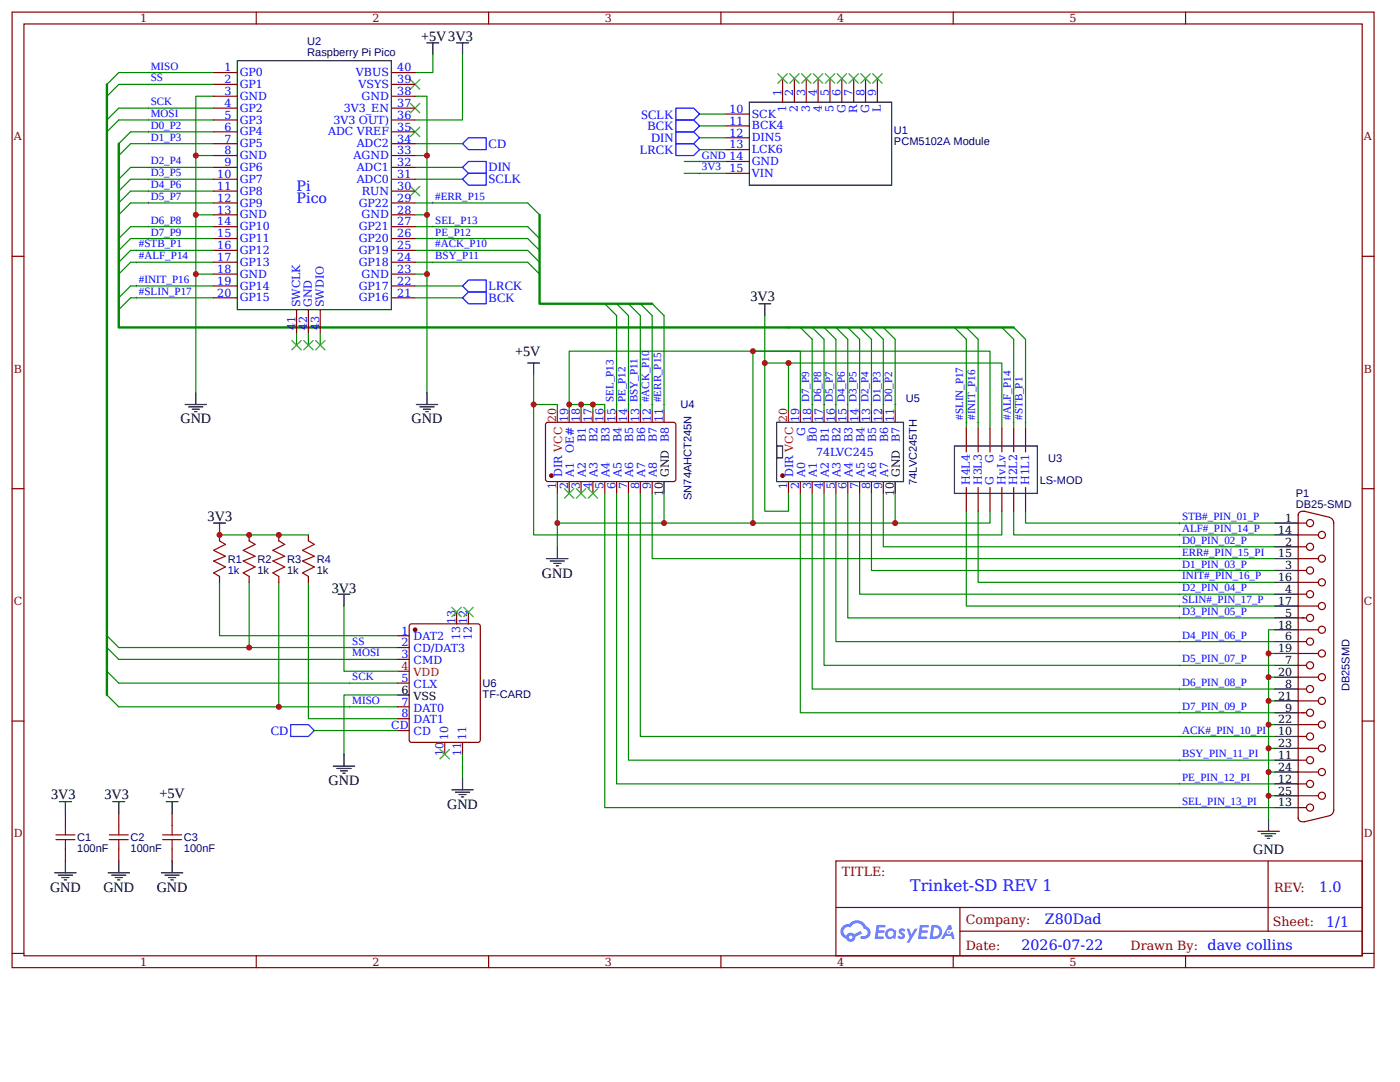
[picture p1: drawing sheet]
<svg xmlns="http://www.w3.org/2000/svg" width="279mm" height="216mm" viewBox="0 0 279 216" stroke-linecap="round" stroke-linejoin="round" font-family="sans-serif">
<g fill="none" stroke="#800" stroke-width=".24">
<path d="M2.4 2.4h271.8v190.7h-271.8zM4.8 4.8h267.1v185.9h-267.1zM51.1 2.4v2.4M97.5 2.4v2.4M143.9 2.4v2.4M190.2 2.4v2.4M236.6 2.4v2.4M2.4 51.1h2.4M271.9 51.1h2.3M2.4 97.5h2.4M271.9 97.5h2.3M2.4 143.9h2.4"/>
<path d="M271.9 143.9h2.3M166.8 171.8h105.1v18.9h-105.1zM253.1 171.8v14M2.4 190.2h2.4M51.1 190.7v2.4M97.5 190.7v2.4M143.9 190.7v2.4M166.8 181.1h105M190.2 190.7v2.4M191.6 185.8h80.2M191.6 181.1v9.4M236.6 190.7v2.4"/>
<path d="M271.9 190.2h2.3"/>
</g>
<g fill="#58f">
<path d="M179.5 185.4l.5-.2 .4 .1 .3 .3-.3 .4a.31 .31 0 0 0-.2-.3 .31 .31 0 0 0-.3 .1v.1a.8 .8 0 0 1 .6 .6 .8 .8 0 0 1-.2 .8l-.6 .1-.6-.4 .3-.3 .5 .2 .2-.2a1.1 1.1 0 0 1-.7-1.2z"/>
<path d="M180.9 185.3h.6l.4 1.2 .7-1.2h.5l-1.6 2.8h-.6l.6-1z"/>
<path d="M174.9 184.6h1.8v.2l-.2 .3h-1.1l-.1 .5h1l.3 .3-.3 .2h-1l-.1 .8h1h.1v.4h-1.7z"/>
<path d="M183.6 184.6h1.7l.1 .2-.3 .3h-1l-.1 .5h1l.2 .3-.3 .2h-1l-.1 .8h1h.2v.4h-1.8z"/>
<path d="M189.4 184.6h.4l.2 .8-.4 .2a.46 .46 0 0 0-.7 .2 .46 .46 0 0 0 .3 .6 .46 .46 0 0 0 .6-.4l.3-.1 .4 1.4h-.5l-.2-.5h-1.1l-.3 .5h-.6z"/>
<path d="M185.9 184.6l-.4 2.7h.9a1.41 1.41 0 0 0 1.6-1.4 1.41 1.41 0 0 0-1.6-1.3zM186.4 185.1a.95 .95 0 0 1 1.1 1 .95 .95 0 0 1-1.4 .8z"/>
<path d="M177.1 185.5a1.03 1.03 0 0 0-.3 1.5 1.03 1.03 0 0 0 1.5 .2l.4 .1 .2-1.5-.4-.2a.94 .94 0 0 0-1.4-.1zM177.1 186.3a.61 .61 0 0 1 1.2 0 .61 .61 0 0 1-1.2 0z"/>
<path d="M168.2 184.8a1.47 1.47 0 0 0 .7 2.5 .94 .94 0 0 0 1.1 .6 .94 .94 0 0 0 .7-1l1.3-.6-.3-.5-1.2 .6a.96 .96 0 0 0-1.6 .3 .93 .93 0 0 1-.5-1.3 .93 .93 0 0 1 1.4-.3 1.39 1.39 0 0 1 1.4-.9 1.39 1.39 0 0 1 1.2 1.1 .77 .77 0 0 1 .7 1 .77 .77 0 0 1-1.1 .5l-.3 .1v.3a1.31 1.31 0 0 0 1.9-.6 1.31 1.31 0 0 0-.8-1.8 2.04 2.04 0 0 0-3.4-.4l-.7 .1zM169.4 187a.36 .36 0 0 1 .7 0 .36 .36 0 0 1-.7 0z"/>
<circle cx="189.4" cy="186" r=".18"/>
</g>
<g fill="none" stroke="#800" stroke-width=".24">
<path d="M259.1 109.1h1.6M259.1 104.4h1.6M259.1 113.8h1.6M259.1 106.7h4M259.1 118.6h1.6M259.1 111.5h4M259.1 116.2h4M259.1 102.7v60.6M260.3 102l4.9 1.2M260.4 102.1a.91 .91 0 0 0-1.3 .7M265.3 103.2a1.18 1.18 0 0 1 .9 1.2v57.2a1.18 1.18 0 0 1-.9 1.2M259.1 123.3h1.6"/>
<path d="M259.1 120.9h4M259.1 128h1.6M259.1 125.7h4M259.1 132.8h1.6M259.1 130.4h4M259.1 137.5h1.6M259.1 135.1h4M259.1 139.9h4M259.1 142.2h1.6M259.1 147h1.6M259.1 144.6h4M259.1 151.7h1.6"/>
<path d="M259.1 149.3h4M259.1 156.4h1.6M259.1 154h4M259.1 158.8h4M259.1 161.1h1.6M259.1 163.2a.91 .91 0 0 0 1.3 .7M265.2 162.8l-4.9 1.2"/>
<circle cx="261.4" cy="109.1" r=".71"/>
<circle cx="261.4" cy="104.4" r=".71"/>
<circle cx="261.4" cy="118.6" r=".71"/>
<circle cx="261.4" cy="113.8" r=".71"/>
<circle cx="263.8" cy="116.2" r=".71"/>
<circle cx="263.8" cy="111.5" r=".71"/>
<circle cx="263.8" cy="106.7" r=".71"/>
<circle cx="261.4" cy="137.5" r=".71"/>
<circle cx="261.4" cy="128" r=".71"/>
<circle cx="261.4" cy="132.8" r=".71"/>
<circle cx="261.4" cy="123.3" r=".71"/>
<circle cx="263.8" cy="139.9" r=".71"/>
<circle cx="263.8" cy="125.7" r=".71"/>
<circle cx="263.8" cy="135.1" r=".71"/>
<circle cx="263.8" cy="130.4" r=".71"/>
<circle cx="263.8" cy="120.9" r=".71"/>
<circle cx="261.4" cy="142.2" r=".71"/>
<circle cx="261.4" cy="147" r=".71"/>
<circle cx="261.4" cy="151.7" r=".71"/>
<circle cx="261.4" cy="156.4" r=".71"/>
<circle cx="263.8" cy="144.6" r=".71"/>
<circle cx="263.8" cy="158.8" r=".71"/>
<circle cx="263.8" cy="149.3" r=".71"/>
<circle cx="263.8" cy="154.1" r=".71"/>
<circle cx="261.4" cy="161.1" r=".71"/>
</g>
<g fill="none" stroke="#000" stroke-width=".24">
<path d="M254.3 104.4h4.8M254.3 109.1h4.8M254.3 113.8h4.8M254.3 118.6h4.8M254.3 106.7h4.8M254.3 111.5h4.8M254.3 116.2h4.8M254.3 123.3h4.8M254.3 128h4.8M254.3 132.8h4.8M254.3 137.5h4.8M254.3 120.9h4.8"/>
<path d="M254.3 125.7h4.8M254.3 130.4h4.8M254.3 135.1h4.8M254.3 139.9h4.8M254.3 142.2h4.8M254.3 147h4.8M254.3 151.7h4.8M254.3 156.4h4.8M254.3 144.6h4.8M254.3 149.3h4.8M254.3 154h4.8M254.3 158.8h4.8"/>
<path d="M251 165.9h4.3M251.7 166.4h2.9M252.5 166.8h1.4M252.9 167.3h.5M253.2 163.5v2.4M254.3 161.1h4.8"/>
</g>
<path d="M253.2 139.9h1.1M253.2 135.1h1.1M253.2 130.4h1.1M254.3 125.7h-1.1v37.8M253.2 158.8h1.1M253.2 154h1.1M253.2 149.3h1.1M253.2 144.6h1.1" fill="none" stroke="#080" stroke-width=".24"/>
<circle cx="156.2" cy="94.9" r=".35" fill="#800"/>
<g fill="none" stroke="#800" stroke-width=".24">
<path d="M108.9 84.5l.4-.2h25.4l.2 .4-.1 11.2-.4 .2-25.3-.1-.2-.4zM157.4 96.1v2.4M159.7 81.9v2.4M159.7 96.1v2.4M162.1 81.9v2.4M162.1 96.1v2.4M164.5 81.9v2.4M164.5 96.1v2.4M166.8 81.9v2.4M166.8 96.1v2.4M169.2 81.9v2.4M169.2 96.1v2.4"/>
<path d="M171.6 81.9v2.4M171.6 96.1v2.4M173.9 81.9v2.4M173.9 96.1v2.4M176.3 81.9v2.4M176.3 96.1v2.4M178.6 81.9v2.4"/>
<circle cx="156.2" cy="94.9" r=".35"/>
</g>
<path d="M155 84.3h25.3v11.8h-25.3zM155 89h1.2v2.4h-1.2zM178.6 96.1v2.4" fill="none" stroke="#000" stroke-width=".24"/>
<path d="M157.4 81.9v2.4" fill="none" stroke="#f00" stroke-width=".24"/>
<g fill="none" stroke="#080" stroke-width=".24">
<path d="M159.7 98.5v43.7h94.6M162.1 98.5v39h92.2M164.5 98.5v34.3h89.8M166.8 98.5v29.5h87.5M169.2 98.5v24.8h85.1M171.6 98.5v20.1h82.7M173.9 98.5v15.3h80.4M176.3 98.5v10.6h78M178.6 98.5v5.9h19v-2.4M192.8 102v18.9h61.5M195.2 102v14.2h59.1M202.3 102v4.7h52"/>
<path d="M204.7 102v2.4h49.6"/>
</g>
<circle cx="110" cy="94.9" r=".35" fill="#800"/>
<g fill="none" stroke="#800" stroke-width=".24">
<path d="M111.2 96.1v2.4M113.6 81.9v2.4M113.6 96.1v2.4M116 81.9v2.4M116 96.1v2.4M118.3 81.9v2.4M118.3 96.1v2.4M120.7 81.9v2.4M120.7 96.1v2.4M123.1 81.9v2.4M123.1 96.1v2.4M125.4 81.9v2.4"/>
<path d="M125.4 96.1v2.4M127.8 81.9v2.4M127.8 96.1v2.4M130.2 81.9v2.4M130.2 96.1v2.4M132.5 81.9v2.4M192.8 85.4v4.8M192.8 97.3v4.7M195.2 85.4v4.8M195.2 97.3v4.7M197.6 85.4v4.8M197.6 97.3v4.7"/>
<path d="M199.9 85.4v4.8M199.9 97.3v4.7M202.3 85.4v4.8M202.3 97.3v4.7M204.7 85.4v4.8M204.7 97.3v4.7M81.9 124.5h13.5l.4 .2 .1 23-.3 .4h-13.5l-.4-.2v-22.9zM23.7 162.3v2.4M23.7 169.4v2.4M34.3 162.3v2.4M34.3 169.4v2.4"/>
<circle cx="110" cy="94.9" r=".35"/>
</g>
<g fill="none" stroke="#000" stroke-width=".24">
<path d="M85.2 8.6h2.4M86.4 8.6v2.3M91.1 8.6h2.4M92.3 8.6v2.3M39.1 78.4v2.3M85.2 78.4v2.3M105.3 72.4h2.4M106.5 72.4v2.4M151.4 60.6h2.4M152.6 60.6v2.4M36.9 80.7h4.3M37.7 81.2h2.8"/>
<path d="M38.4 81.7h1.4M38.8 82.1h.5M83.1 80.7h4.2M83.8 81.2h2.8M84.5 81.7h1.4M85 82.1h.4M132.5 96.1v2.4M190.5 89h16.5v9.5h-16.5zM109.1 111.5h4.3M109.8 111.9h2.8M110.5 112.4h1.4M111 112.9h.5"/>
<path d="M111.2 109.1v2.4M22.5 160h2.4M23.7 160v2.3M33.2 160h2.3M34.3 160v2.3M21.6 174.2h4.2M22.3 174.6h2.8M23 175.1h1.4M23.5 175.6h.4M23.7 171.8v2.4M32.2 174.2h4.3M32.9 174.6h2.9"/>
<path d="M33.6 175.1h1.5M34.1 175.6h.5M34.3 171.8v2.4"/>
</g>
<path d="M111.2 81.9v2.4" fill="none" stroke="#f00" stroke-width=".24"/>
<g fill="none" stroke="#080" stroke-width=".24">
<path d="M42.6 19.2h-3.5v11.8M42.6 16.8h-18.9l-2.4 2.4M42.6 14.5h-18.9l-2.4 2.3M82.8 19.2h2.4v11.8M86.4 10.9v3.6h-3.6M92.3 10.9v13h-9.5M42.6 31h-3.5v11.9h3.5M42.6 23.9h-18.9l-2.4 2.4M42.6 21.6h-18.9l-2.4 2.3M42.6 26.3h-16.5l-2.4 2.4M42.6 28.7h-16.5l-2.4 2.3M42.6 33.4h-16.5l-2.4 2.4"/>
<path d="M42.6 35.8h-16.5l-2.4 2.3M42.6 38.1h-16.5l-2.4 2.4M82.8 31h2.4v11.9h-2.4M82.8 33.4h9.5M82.8 35.8h9.5M39.1 42.9v11.8h3.5M39.1 54.7v23.7M42.6 40.5h-16.5l-2.4 2.4M42.6 50h-16.5l-2.4 2.3M42.6 47.6h-16.5l-2.4 2.4M42.6 45.2h-16.5l-2.4 2.4M42.6 52.3h-16.5l-2.4 2.4"/>
<path d="M42.6 57.1h-16.5l-2.4 2.3M42.6 59.4h-16.5l-2.4 2.4M82.8 40.5h22.5l2.4 2.4M82.8 50h22.5l2.4 2.3M82.8 47.6h22.5l2.4 2.4M82.8 45.2h22.5l2.4 2.4M82.8 52.3h22.5l2.4 2.4M82.8 57.1h9.5M82.8 59.4h9.5M85.2 42.9v11.8h-2.4M85.2 54.7v23.7M106.5 74.8v5.9"/>
<path d="M120.7 60.6l2.4 2.4v18.9M123.1 60.6l2.3 2.4v18.9M125.4 60.6l2.4 2.4v18.9M127.8 60.6l2.4 2.4v18.9M130.2 60.6l2.3 2.4v18.9M152.6 63v9.4M157.4 72.4h-4.8v29.6h4.8v-3.5M159.7 65.3l2.4 2.4v14.2M162.1 65.3l2.4 2.4v14.2M164.5 65.3l2.3 2.4v14.2M166.8 65.3l2.4 2.4v14.2M169.2 65.3l2.4 2.4v14.2"/>
<path d="M171.6 65.3l2.3 2.4v14.2M173.9 65.3l2.4 2.4v14.2M176.3 65.3l2.3 2.4v14.2M190.5 65.3l2.3 2.4v17.7M192.8 65.3l2.4 2.4v17.7M199.9 65.3l2.4 2.4v17.7M202.3 65.3l2.4 2.4v17.7M106.5 80.7v26h93.4v-4.7M106.5 80.7h4.7v1.2M111.2 98.5v5.9h21.3M113.6 81.9v-11.8h84v15.3M113.6 80.7h2.4v1.2"/>
<path d="M116 80.7h2.3v1.2M118.3 80.7h2.4v1.2M120.7 98.5v62.6h133.6M123.1 98.5v57.9h131.2M125.4 98.5v53.2h128.9M127.8 98.5v48.5h126.5M130.2 98.5v13h124.1M132.5 98.5v5.9h46.1M157.4 81.9v-9.5h42.5v13M159.7 81.9v-11.8h-9.4v34.3M111.2 104.4v4.7M21.3 129.2l2.4 2.4h55.6"/>
<path d="M21.3 126.8l2.4 2.4h55.6M21.3 133.9l2.4 2.4h55.6M21.3 138.7l2.4 2.3h55.6"/>
</g>
<g fill="#000">
<path d="M29.6 14.2v.5zM29.4 14.5h.5z"/>
<path d="M29.6 16.6v.5zM29.4 16.8h.5z"/>
<path d="M81.9 15.9l1.9 1.9zM81.9 17.8l1.9-1.9z"/>
<path d="M29.6 26.1v.4zM29.4 26.3h.5z"/>
<path d="M29.6 28.4v.5zM29.4 28.7h.5z"/>
<path d="M29.6 33.2v.4zM29.4 33.4h.5z"/>
<path d="M29.6 35.5v.5zM29.4 35.8h.5z"/>
<path d="M29.6 37.9v.5zM29.4 38.1h.5z"/>
<path d="M29.6 21.3v.5zM29.4 21.6h.5z"/>
<path d="M29.6 23.7v.5zM29.4 23.9h.5z"/>
<path d="M81.9 20.6l1.9 1.9zM81.9 22.5l1.9-1.9z"/>
<path d="M81.9 25.4l1.9 1.9zM81.9 27.3l1.9-1.9z"/>
<path d="M81.9 37.2l1.9 1.9zM81.9 39.1l1.9-1.9z"/>
<path d="M27.3 59.2v.5zM27 59.4h.5z"/>
<path d="M27.3 56.8v.5zM27 57.1h.5z"/>
<path d="M27.3 52.1v.5zM27 52.3h.5z"/>
<path d="M27.3 49.7v.5zM27 50h.5z"/>
<path d="M29.6 40.3v.4zM29.4 40.5h.5z"/>
<path d="M29.6 45v.5zM29.4 45.2h.5z"/>
<path d="M29.6 47.4v.4zM29.4 47.6h.5z"/>
<path d="M86.4 40.3v.4zM86.2 40.5h.4z"/>
<path d="M86.4 49.7v.5zM86.2 50h.4z"/>
<path d="M86.4 52.1v.5zM86.2 52.3h.4z"/>
<path d="M86.4 47.4v.4zM86.2 47.6h.4z"/>
<path d="M86.4 45v.5zM86.2 45.2h.4z"/>
<path d="M112.6 97.5l1.9 1.9zM114.5 97.5l-1.9 1.9z"/>
<path d="M115 97.5l1.9 1.9zM116.9 97.5l-1.9 1.9z"/>
<path d="M117.4 97.5l1.9 1.9zM119.3 97.5l-1.9 1.9z"/>
<path d="M123.1 80.5v.5zM122.8 80.7h.5z"/>
<path d="M125.4 80.5v.5zM125.2 80.7h.5z"/>
<path d="M127.8 80.5v.5zM127.6 80.7h.4z"/>
<path d="M130.2 80.5v.5zM129.9 80.7h.5z"/>
<path d="M132.5 80.5v.5zM132.3 80.7h.5z"/>
<path d="M162.1 80.5v.5zM161.9 80.7h.4z"/>
<path d="M164.5 80.5v.5zM164.2 80.7h.5z"/>
<path d="M166.8 80.5v.5zM166.6 80.7h.5z"/>
<path d="M169.2 80.5v.5zM169 80.7h.4z"/>
<path d="M171.6 80.5v.5zM171.3 80.7h.5z"/>
<path d="M173.9 80.5v.5zM173.7 80.7h.5z"/>
<path d="M176.3 80.5v.5zM176 80.7h.5z"/>
<path d="M178.6 80.5v.5zM178.4 80.7h.5z"/>
<path d="M192.8 84v.5zM192.6 84.3h.5z"/>
<path d="M195.2 84v.5zM195 84.3h.4z"/>
<path d="M202.3 84v.5zM202.1 84.3h.4z"/>
<path d="M204.7 84v.5zM204.4 84.3h.5z"/>
<path d="M235.4 104.1v.5zM235.2 104.4h.5z"/>
<path d="M235.4 106.5v.5zM235.2 106.7h.5z"/>
<path d="M235.4 108.9v.4zM235.2 109.1h.5z"/>
<path d="M235.4 113.6v.5zM235.2 113.8h.5z"/>
<path d="M235.4 118.3v.5zM235.2 118.6h.5z"/>
<path d="M235.4 116v.4zM235.2 116.2h.5z"/>
<path d="M235.4 111.2v.5zM235.2 111.5h.5z"/>
<path d="M69.8 129v.4zM69.6 129.2h.5z"/>
<path d="M69.8 136.1v.4zM69.6 136.3h.5z"/>
<path d="M69.8 131.3v.5zM69.6 131.6h.5z"/>
<path d="M235.4 123.1v.4zM235.2 123.3h.5z"/>
<path d="M235.4 127.8v.5zM235.2 128h.5z"/>
<path d="M235.4 132.5v.5zM235.2 132.8h.5z"/>
<path d="M235.4 137.3v.4zM235.2 137.5h.5z"/>
<path d="M235.4 120.7v.5zM235.2 120.9h.5z"/>
<path d="M69.8 140.8v.5zM69.6 141h.5z"/>
<path d="M235.4 142v.5zM235.2 142.2h.5z"/>
<path d="M235.4 146.7v.5zM235.2 147h.5z"/>
<path d="M235.4 151.4v.5zM235.2 151.7h.5z"/>
<path d="M235.4 156.2v.5zM235.2 156.4h.5z"/>
<path d="M235.4 160.9v.5zM235.2 161.1h.5z"/>
</g>
<path d="M21.3 16.8v121.9M23.7 28.7v36.6h178.6M107.7 42.9v17.7h22.5" fill="none" stroke="#080" stroke-width=".47"/>
<g fill="none" stroke="#3c3" stroke-width=".24">
<path d="M81.9 15.9l1.9 1.9M83.8 15.9l-1.9 1.9M81.9 20.6l1.9 1.9M81.9 25.4l1.9 1.9M81.9 37.2l1.9 1.9M83.8 20.6l-1.9 1.9M83.8 25.4l-1.9 1.9M83.8 37.2l-1.9 1.9M112.6 97.5l1.9 1.9M114.5 97.5l-1.9 1.9M115 97.5l1.9 1.9M116.9 97.5l-1.9 1.9"/>
<path d="M117.4 97.5l1.9 1.9M119.3 97.5l-1.9 1.9"/>
</g>
<path d="M21.8 166.6h3.8M21.8 167.5h3.8M23.7 164.7v1.9M23.7 167.5v1.9M32.5 166.6h3.7M32.5 167.5h3.7M34.3 164.7v1.9M34.3 167.5v1.9" fill="none" stroke="#a00000" stroke-width=".24"/>
<circle cx="82.8" cy="125.7" r=".35" fill="#800"/>
<g fill="none" stroke="#800" stroke-width=".24">
<path d="M42.6 14.5h4.8M42.6 16.8h4.8M42.6 19.2h4.8M78.1 14.5h4.7M78.1 16.8h4.7M78.1 19.2h4.7M156.2 15.7v4.7M158.5 15.7v4.7M160.9 15.7v4.7M163.3 15.7v4.7M165.6 15.7v4.7M168 15.7v4.7"/>
<path d="M170.4 15.7v4.7M172.7 15.7v4.7M175.1 15.7v4.7M42.6 21.6h4.8M42.6 23.9h4.8M42.6 26.3h4.8M42.6 28.7h4.8M42.6 31h4.8M42.6 33.4h4.8M42.6 35.8h4.8M42.6 38.1h4.8M78.1 21.6h4.7"/>
<path d="M78.1 23.9h4.7M78.1 26.3h4.7M78.1 28.7h4.7M78.1 31h4.7M78.1 33.4h4.7M78.1 35.8h4.7M78.1 38.1h4.7M144.8 22.8h4.8M144.8 25.1h4.8M144.8 27.5h4.8M144.8 29.9h4.8M144.8 32.2h4.8"/>
<path d="M144.8 34.6h4.8M42.6 40.5h4.8M42.6 42.9h4.8M42.6 45.2h4.8M42.6 47.6h4.8M42.6 50h4.8M42.6 52.3h4.8M42.6 54.7h4.8M42.6 57.1h4.8M42.6 59.4h4.8M78.1 40.5h4.7M78.1 42.9h4.7"/>
<path d="M78.1 45.2h4.7M78.1 47.6h4.7M78.1 50h4.7M78.1 52.3h4.7M78.1 54.7h4.7M78.1 57.1h4.7M78.1 59.4h4.7M59.2 61.8v4.7M61.6 61.8v4.7M63.9 61.8v4.7M43.8 106.7v1.2M43.8 115v1.2"/>
<path d="M49.7 106.7v1.2M49.7 115v1.2M55.6 106.7v1.2M55.6 115v1.2M61.6 106.7v1.2M61.6 115v1.2M79.3 126.8h2.4M79.3 129.2h2.4M79.3 131.6h2.4M79.3 136.3h2.4M91.1 122.1v2.4M93.5 122.1v2.4"/>
<path d="M79.3 141h2.4M79.3 143.4h2.4M79.3 145.8h2.4M88.8 148.1v2.4M92.3 148.1v2.4M13.1 162.3v2.4M13.1 169.4v2.4"/>
<circle cx="82.8" cy="125.7" r=".35"/>
</g>
<path d="M79.3 133.9h2.4" fill="none" stroke="#f00" stroke-width=".24"/>
<g fill="none" stroke="#000" stroke-width=".24">
<path d="M47.4 12.1h30.7v49.7h-30.7zM149.6 20.4h28.3v16.6h-28.3zM42.6 104.4h2.4M43.8 104.4v2.3M67.5 118.6h2.3M68.6 118.6v2.3M79.3 138.7h2.4M11.9 160h2.3M13.1 160v2.3M66.5 152.9h4.3M67.2 153.3h2.9M67.9 153.8h1.5"/>
<path d="M68.4 154.3h.5M68.6 150.5v2.4M90.2 157.6h4.2M90.9 158.1h2.8M91.6 158.5h1.4M92.1 159h.4M92.3 155.2v2.4M10.9 174.2h4.3M11.6 174.6h2.9M12.3 175.1h1.5M12.8 175.6h.5M13.1 171.8v2.4"/>
</g>
<g fill="none" stroke="#080" stroke-width=".24">
<path d="M82.8 28.7h9.5M136.5 34.6h8.3M136.5 32.2h8.3M139.6 27.5h5.2M139.6 29.9h5.2M139.6 25.1h5.2M139.6 22.8h5.2M59.2 66.5v2.4M61.6 66.5v2.4M63.9 66.5v2.4M43.8 116.2v10.6h35.5M43.8 106.7h17.8"/>
<path d="M49.7 116.2v13M55.6 116.2v24.8M61.6 116.2v27.2h17.7M68.6 120.9v13h10.7M79.3 138.7h-10.7v11.8M62.7 145.8h16.6M92.3 150.5v4.7"/>
</g>
<path d="M92.3 28.7l1.2-1.2h3.5v2.4h-3.5zM92.3 35.8l1.2-1.2h3.5v2.4h-3.5zM92.3 33.4l1.2-1.2h3.5v2.4h-3.5zM134.9 26.3h3.5l1.2 1.2-1.2 1.2h-3.5zM134.9 28.7h3.5l1.2 1.2-1.2 1.1h-3.5zM134.9 23.9h3.5l1.2 1.2-1.2 1.2h-3.5zM134.9 21.6h3.5l1.2 1.2-1.2 1.1h-3.5zM92.3 59.4l1.2-1.2h3.5v2.4h-3.5zM92.3 57.1l1.2-1.2h3.5v2.3h-3.5zM58 144.6h3.6l1.1 1.2-1.1 1.2h-3.6z" fill="none" stroke="#00f" stroke-width=".24"/>
<g fill="#000">
<path d="M155.2 14.7l1.9 1.9zM157.1 14.7l-1.9 1.9z"/>
<path d="M157.6 14.7l1.9 1.9zM159.5 14.7l-1.9 1.9z"/>
<path d="M160 14.7l1.9 1.9zM161.9 14.7l-1.9 1.9z"/>
<path d="M162.3 14.7l1.9 1.9zM164.2 14.7l-1.9 1.9z"/>
<path d="M164.7 14.7l1.9 1.9zM166.6 14.7l-1.9 1.9z"/>
<path d="M167.1 14.7l1.9 1.9zM169 14.7l-1.9 1.9z"/>
<path d="M169.4 14.7l1.9 1.9zM171.3 14.7l-1.9 1.9z"/>
<path d="M171.8 14.7l1.9 1.9zM173.7 14.7l-1.9 1.9z"/>
<path d="M174.2 14.7l1.8 1.9zM176 14.7l-1.8 1.9z"/>
<path d="M139.6 34.4v.4zM139.4 34.6h.5z"/>
<path d="M139.6 32v.5zM139.4 32.2h.5z"/>
<path d="M58.2 67.9l1.9 1.9zM60.1 67.9l-1.9 1.9z"/>
<path d="M60.6 67.9l1.9 1.9zM62.5 67.9l-1.9 1.9z"/>
<path d="M63 67.9l1.9 1.9zM64.9 67.9l-1.9 1.9z"/>
<path d="M90.2 121.2l1.9 1.9zM92.1 121.2l-1.9 1.9z"/>
<path d="M92.5 121.2l1.9 1.9zM94.4 121.2l-1.9 1.9z"/>
<path d="M87.8 149.6l1.9 1.8zM89.7 149.6l-1.9 1.8z"/>
</g>
<g fill="none" stroke="#3c3" stroke-width=".24">
<path d="M155.2 14.7l1.9 1.9M157.1 14.7l-1.9 1.9M157.6 14.7l1.9 1.9M159.5 14.7l-1.9 1.9M160 14.7l1.9 1.9M161.9 14.7l-1.9 1.9M162.3 14.7l1.9 1.9M164.2 14.7l-1.9 1.9M164.7 14.7l1.9 1.9M166.6 14.7l-1.9 1.9M167.1 14.7l1.9 1.9M169 14.7l-1.9 1.9"/>
<path d="M169.4 14.7l1.9 1.9M171.3 14.7l-1.9 1.9M171.8 14.7l1.9 1.9M173.7 14.7l-1.9 1.9M174.2 14.7l1.8 1.9M176 14.7l-1.8 1.9M58.2 67.9l1.9 1.9M60.1 67.9l-1.9 1.9M60.6 67.9l1.9 1.9M62.5 67.9l-1.9 1.9M63 67.9l1.9 1.9M64.9 67.9l-1.9 1.9"/>
<path d="M90.2 121.2l1.9 1.9M92.1 121.2l-1.9 1.9M92.5 121.2l1.9 1.9M94.4 121.2l-1.9 1.9M87.8 149.6l1.9 1.8M89.7 149.6l-1.9 1.8"/>
</g>
<path d="M43.8 107.9l1.2 .7-2.4 1.2 2.4 1.2-2.4 .9 2.4 1.2-2.4 1.2 1.2 .7M49.7 107.9l1.2 .7-2.4 1.2 2.4 1.2-2.4 .9 2.4 1.2-2.4 1.2 1.2 .7M55.6 107.9l1.2 .7-2.3 1.2 2.3 1.2-2.3 .9 2.3 1.2-2.3 1.2 1.1 .7M61.6 107.9l1.1 .7-2.3 1.2 2.3 1.2-2.3 .9 2.3 1.2-2.3 1.2 1.2 .7M11.2 166.6h3.7M11.2 167.5h3.7M13.1 164.7v1.9M13.1 167.5v1.9" fill="none" stroke="#a00000" stroke-width=".24"/>
<g fill="#c00">
<circle cx="178.6" cy="104.4" r=".59"/>
<circle cx="132.5" cy="104.4" r=".59"/>
<circle cx="111.2" cy="104.4" r=".59"/>
<circle cx="150.3" cy="104.4" r=".59"/>
<circle cx="39.1" cy="42.9" r=".59"/>
<circle cx="39.1" cy="31" r=".59"/>
<circle cx="85.2" cy="31" r=".59"/>
<circle cx="39.1" cy="54.7" r=".59"/>
<circle cx="106.5" cy="80.7" r=".59"/>
<circle cx="253.2" cy="130.4" r=".59"/>
<circle cx="253.2" cy="135.1" r=".59"/>
<circle cx="253.2" cy="139.9" r=".59"/>
<circle cx="253.2" cy="144.6" r=".59"/>
<circle cx="253.2" cy="149.3" r=".59"/>
<circle cx="253.2" cy="154.1" r=".59"/>
<circle cx="253.2" cy="158.8" r=".59"/>
<circle cx="157.4" cy="72.4" r=".59"/>
<circle cx="150.3" cy="70.1" r=".59"/>
<circle cx="85.2" cy="42.9" r=".59"/>
<circle cx="85.2" cy="54.7" r=".59"/>
<circle cx="152.6" cy="72.4" r=".59"/>
<circle cx="113.6" cy="80.7" r=".59"/>
<circle cx="116" cy="80.7" r=".59"/>
<circle cx="118.3" cy="80.7" r=".59"/>
<circle cx="55.6" cy="141" r=".59"/>
<circle cx="49.7" cy="129.2" r=".59"/>
<circle cx="49.7" cy="106.7" r=".59"/>
<circle cx="55.6" cy="106.7" r=".59"/>
<circle cx="43.8" cy="106.7" r=".59"/>
</g>
<text font-size="3.2" fill="#00f" x="181.6" y="177.8">Trinket-SD REV 1</text>
<g font-size="2.8">
<text x="84" y="8.1">+5V3V3</text>
<text x="149.8" y="60.1">3V3</text>
<text x="102.8" y="71">+5V</text>
<text x="36" y="84.5">GND</text>
<text x="82.1" y="84.5">GND</text>
<text x="41.4" y="103.9">3V3</text>
<text x="66.2" y="118.3">3V3</text>
<text x="108.2" y="115.3">GND</text>
<text x="10.2" y="159.5">3V3</text>
<text x="20.9" y="159.5">3V3</text>
<text x="31.8" y="159.2">+5V</text>
<text x="65.6" y="156.7">GND</text>
<text x="89.2" y="161.4">GND</text>
<text x="250.1" y="170.4">GND</text>
<text x="10" y="177.9">GND</text>
<text x="20.6" y="177.9">GND</text>
<text x="31.3" y="177.9">GND</text>
</g>
<g font-size="2.8" fill="#00f">
<text x="59.2" y="40.5">Pico</text>
<text x="59.2" y="38.1">Pi</text>
<text x="263.2" y="178">1.0</text>
<text x="208.5" y="184.4">Z80Dad</text>
<text x="264.7" y="184.9">1/1</text>
<text x="203.9" y="189.6">2026-07-22</text>
</g>
<g font-size="2.5" fill="#00f">
<text x="128" y="23.6">SCLK</text>
<text x="97.5" y="29.5">CD</text>
<text x="129.2" y="26">BCK</text>
<text x="129.9" y="28.4">DIN</text>
<text x="97.5" y="34.2">DIN</text>
<text x="127.7" y="30.7">LRCK</text>
<text x="97.5" y="36.5">SCLK</text>
<text x="97.5" y="57.8">LRCK</text>
<text x="97.5" y="60.2">BCK</text>
<text x="54" y="146.7">CD</text>
</g>
<g font-size="2.5" fill="#800">
<text x="168" y="174.9">TITLE:</text>
<text x="254.3" y="178">REV:</text>
<text x="192.8" y="184.4">Company:</text>
<text x="254" y="184.8">Sheet:</text>
<text x="192.8" y="189.5">Date:</text>
<text x="225.6" y="189.6">Drawn By: dave collins</text>
</g>
<g font-size="2.2" fill="#800">
<text x="28" y="4.4">1</text>
<text x="74.3" y="4.4">2</text>
<text x="120.7" y="4.4">3</text>
<text x="167.1" y="4.4">4</text>
<text x="213.4" y="4.4">5</text>
<text x="2.8" y="28">A</text>
<text x="272.2" y="28">A</text>
<text x="2.8" y="74.3">B</text>
<text x="272.2" y="74.3">B</text>
<text x="2.8" y="120.7">C</text>
<text x="272.2" y="120.7">C</text>
<text x="2.8" y="167.1">D</text>
<text x="272.2" y="167.1">D</text>
<text x="28" y="192.7">1</text>
<text x="74.3" y="192.7">2</text>
<text x="120.7" y="192.7">3</text>
<text x="167.1" y="192.7">4</text>
<text x="213.4" y="192.7">5</text>
</g>
<g font-size="2.2" fill="#000080">
<text x="61.3" y="11.1">Raspberry Pi Pico</text>
<text x="61.3" y="9">U2</text>
<text x="178.4" y="29">PCM5102A Module</text>
<text x="178.4" y="26.8">U1</text>
<text x="135.8" y="81.5">U4</text>
<text x="180.8" y="80.3">U5</text>
<text x="209.2" y="92.1">U3</text>
<text x="138" y="99.8" transform="rotate(-90 138 99.8)">SN74AHCT245N</text>
<text x="183" y="96.8" transform="rotate(-90 183 96.8)">74LVC245TH</text>
<text x="207.5" y="96.7">LS-MOD</text>
<text x="258.6" y="101.3">DB25-SMD</text>
<text x="258.6" y="99.1">P1</text>
<text x="45.5" y="112.3">R1</text>
<text x="51.4" y="112.3">R2</text>
<text x="57.3" y="112.3">R3</text>
<text x="63.2" y="112.3">R4</text>
<text x="45.5" y="114.5">1k</text>
<text x="51.4" y="114.5">1k</text>
<text x="57.3" y="114.5">1k</text>
<text x="63.2" y="114.5">1k</text>
<text x="96.3" y="137.1">U6</text>
<text x="269.3" y="138" transform="rotate(-90 269.3 138)">DB25SMD</text>
<text x="96.3" y="139.2">TF-CARD</text>
<text x="15.4" y="167.8">C1</text>
<text x="26.1" y="167.8">C2</text>
<text x="36.7" y="167.8">C3</text>
<text x="15.4" y="170">100nF</text>
<text x="26.1" y="170">100nF</text>
<text x="36.7" y="170">100nF</text>
</g>
<g font-size="2.2" fill="#00f">
<text x="30.1" y="13.9">MISO</text>
<text x="30.1" y="16.3">SS</text>
<text x="44.8" y="16.6">2</text>
<text x="44.8" y="14.2">1</text>
<text x="47.8" y="17.6">GP1</text>
<text x="47.8" y="15.2">GP0</text>
<text x="71" y="15.2">VBUS</text>
<text x="71.6" y="17.6">VSYS</text>
<text x="79.3" y="14.2">40</text>
<text x="79.3" y="16.6">39</text>
<text x="30.1" y="21">SCK</text>
<text x="30.1" y="23.3">MOSI</text>
<text x="44.8" y="23.7">5</text>
<text x="44.8" y="21.3">4</text>
<text x="44.8" y="19">3</text>
<text x="47.8" y="22.3">GP2</text>
<text x="47.8" y="19.9">GND</text>
<text x="68.6" y="22.3">3V3_EN</text>
<text x="72.2" y="19.9">GND</text>
<text x="79.3" y="19">38</text>
<text x="79.3" y="21.3">37</text>
<text x="79.3" y="23.7">36</text>
<text x="145.6" y="22.5">10</text>
<text x="150" y="23.5">SCK</text>
<text x="155.9" y="19.2" transform="rotate(-90 155.9 19.2)">1</text>
<text x="156.9" y="22.3" transform="rotate(-90 156.9 22.3)">1</text>
<text x="158.3" y="19.2" transform="rotate(-90 158.3 19.2)">2</text>
<text x="159.3" y="22.3" transform="rotate(-90 159.3 22.3)">2</text>
<text x="160.7" y="19.2" transform="rotate(-90 160.7 19.2)">3</text>
<text x="161.6" y="22.3" transform="rotate(-90 161.6 22.3)">3</text>
<text x="163" y="19.2" transform="rotate(-90 163 19.2)">4</text>
<text x="164" y="22.3" transform="rotate(-90 164 22.3)">4</text>
<text x="165.4" y="19.2" transform="rotate(-90 165.4 19.2)">5</text>
<text x="166.3" y="22.3" transform="rotate(-90 166.3 22.3)">5</text>
<text x="167.8" y="19.2" transform="rotate(-90 167.8 19.2)">6</text>
<text x="168.7" y="22.6" transform="rotate(-90 168.7 22.6)">G</text>
<text x="170.1" y="19.2" transform="rotate(-90 170.1 19.2)">7</text>
<text x="171.1" y="22.5" transform="rotate(-90 171.1 22.5)">R</text>
<text x="172.5" y="19.2" transform="rotate(-90 172.5 19.2)">8</text>
<text x="173.4" y="22.6" transform="rotate(-90 173.4 22.6)">G</text>
<text x="174.9" y="19.2" transform="rotate(-90 174.9 19.2)">9</text>
<text x="175.8" y="22.3" transform="rotate(-90 175.8 22.3)">L</text>
<text x="30.1" y="25.7">D0_P2</text>
<text x="30.1" y="28.1">D1_P3</text>
<text x="44.8" y="28.4">7</text>
<text x="44.8" y="26.1">6</text>
<text x="47.8" y="29.4">GP5</text>
<text x="47.8" y="27">GP4</text>
<text x="47.8" y="24.7">GP3</text>
<text x="65.5" y="27">ADC VREF</text>
<text x="66.5" y="24.7">3V3 OUT)</text>
<text x="71.2" y="29.4">ADC2</text>
<text x="79.3" y="26.1">35</text>
<text x="79.3" y="28.4">34</text>
<text x="145.6" y="24.9">11</text>
<text x="145.6" y="27.3">12</text>
<text x="145.6" y="29.6">13</text>
<text x="150" y="25.8">BCK4</text>
<text x="150" y="28.2">DIN5</text>
<text x="30.1" y="32.8">D2_P4</text>
<text x="30.1" y="35.2">D3_P5</text>
<text x="43.4" y="35.5">10</text>
<text x="44.8" y="33.2">9</text>
<text x="44.8" y="30.8">8</text>
<text x="47.8" y="34.1">GP6</text>
<text x="47.8" y="31.7">GND</text>
<text x="70.6" y="31.7">AGND</text>
<text x="71.2" y="34.1">ADC1</text>
<text x="79.3" y="30.8">33</text>
<text x="79.3" y="33.2">32</text>
<text x="79.3" y="35.5">31</text>
<text x="140.1" y="34">3V3</text>
<text x="140.1" y="31.6">GND 14</text>
<text x="145.6" y="34.4">15</text>
<text x="150" y="30.6">LCK6</text>
<text x="150" y="32.9">GND</text>
<text x="150" y="35.3">VIN</text>
<text x="30.1" y="37.5">D4_P6</text>
<text x="30.1" y="39.9">D5_P7</text>
<text x="43.4" y="40.3">12</text>
<text x="43.4" y="37.9">11</text>
<text x="47.8" y="41.2">GP9</text>
<text x="47.8" y="38.8">GP8</text>
<text x="47.8" y="36.5">GP7</text>
<text x="71.2" y="36.5">ADC0</text>
<text x="71.6" y="41.2">GP22</text>
<text x="72.2" y="38.8">RUN</text>
<text x="79.3" y="37.9">30</text>
<text x="79.3" y="40.3">29</text>
<text x="86.9" y="39.9">#ERR_P15</text>
<text x="30.1" y="44.6">D6_P8</text>
<text x="30.1" y="47">D7_P9</text>
<text x="43.4" y="47.4">15</text>
<text x="43.4" y="45">14</text>
<text x="43.4" y="42.6">13</text>
<text x="47.8" y="45.9">GP10</text>
<text x="47.8" y="43.6">GND</text>
<text x="71.6" y="45.9">GP21</text>
<text x="72.2" y="43.6">GND</text>
<text x="79.3" y="42.6">28</text>
<text x="79.3" y="45">27</text>
<text x="79.3" y="47.4">26</text>
<text x="86.9" y="47">PE_P12</text>
<text x="86.9" y="44.6">SEL_P13</text>
<text x="27.7" y="51.7">#ALF_P14</text>
<text x="27.7" y="49.4">#STB_P1</text>
<text x="43.4" y="52.1">17</text>
<text x="43.4" y="49.7">16</text>
<text x="47.8" y="53">GP13</text>
<text x="47.8" y="50.7">GP12</text>
<text x="47.8" y="48.3">GP11</text>
<text x="71.6" y="48.3">GP20</text>
<text x="71.6" y="50.7">GP19</text>
<text x="71.6" y="53">GP18</text>
<text x="79.3" y="49.7">25</text>
<text x="79.3" y="52.1">24</text>
<text x="86.9" y="49.4">#ACK_P10</text>
<text x="86.9" y="51.7">BSY_P11</text>
<text x="27.7" y="58.8">#SLIN_P17</text>
<text x="27.7" y="56.5">#INIT_P16</text>
<text x="43.4" y="59.2">20</text>
<text x="43.4" y="56.8">19</text>
<text x="43.4" y="54.5">18</text>
<text x="47.8" y="57.8">GP14</text>
<text x="47.8" y="55.4">GND</text>
<text x="71.6" y="57.8">GP17</text>
<text x="72.2" y="55.4">GND</text>
<text x="79.3" y="54.5">23</text>
<text x="79.3" y="56.8">22</text>
<text x="79.3" y="59.2">21</text>
<text x="47.8" y="60.1">GP15</text>
<text x="58.9" y="65.8" transform="rotate(-90 58.9 65.8)">41</text>
<text x="59.9" y="61.3" transform="rotate(-90 59.9 61.3)">SWCLK</text>
<text x="61.3" y="65.8" transform="rotate(-90 61.3 65.8)">42</text>
<text x="62.3" y="61.3" transform="rotate(-90 62.3 61.3)">GND</text>
<text x="63.7" y="65.8" transform="rotate(-90 63.7 65.8)">43</text>
<text x="64.6" y="61.3" transform="rotate(-90 64.6 61.3)">SWDIO</text>
<text x="71.6" y="60.1">GP16</text>
<text x="192.3" y="83.8" transform="rotate(-90 192.3 83.8)">#SLIN_P17</text>
<text x="194.6" y="83.8" transform="rotate(-90 194.6 83.8)">#INIT_P16</text>
<text x="201.7" y="83.8" transform="rotate(-90 201.7 83.8)">#ALF_P14</text>
<text x="204.1" y="83.8" transform="rotate(-90 204.1 83.8)">#STB_P1</text>
<text x="113.4" y="84.1" transform="rotate(-90 113.4 84.1)">19</text>
<text x="115.7" y="84.1" transform="rotate(-90 115.7 84.1)">18</text>
<text x="116.9" y="88.2" transform="rotate(-90 116.9 88.2)">B1</text>
<text x="118.1" y="84.1" transform="rotate(-90 118.1 84.1)">17</text>
<text x="119.3" y="88.2" transform="rotate(-90 119.3 88.2)">B2</text>
<text x="120.5" y="84.1" transform="rotate(-90 120.5 84.1)">16</text>
<text x="121.6" y="88.2" transform="rotate(-90 121.6 88.2)">B3</text>
<text x="122.8" y="84.1" transform="rotate(-90 122.8 84.1)">15 SEL_P13</text>
<text x="124" y="88.2" transform="rotate(-90 124 88.2)">B4</text>
<text x="125.2" y="84.1" transform="rotate(-90 125.2 84.1)">14 PE_P12</text>
<text x="126.4" y="88.2" transform="rotate(-90 126.4 88.2)">B5</text>
<text x="127.6" y="84.1" transform="rotate(-90 127.6 84.1)">13 BSY_P11</text>
<text x="128.7" y="88.2" transform="rotate(-90 128.7 88.2)">B6</text>
<text x="129.9" y="84.1" transform="rotate(-90 129.9 84.1)">12 #ACK_P10</text>
<text x="131.1" y="88.2" transform="rotate(-90 131.1 88.2)">B7</text>
<text x="132.3" y="84.1" transform="rotate(-90 132.3 84.1)">11 #ERR_P15</text>
<text x="133.5" y="88.2" transform="rotate(-90 133.5 88.2)">B8</text>
<text x="159.5" y="84.1" transform="rotate(-90 159.5 84.1)">19</text>
<text x="160.7" y="88" transform="rotate(-90 160.7 88)">_G</text>
<text x="161.9" y="84.1" transform="rotate(-90 161.9 84.1)">18 D7_P9</text>
<text x="163" y="88.2" transform="rotate(-90 163 88.2)">B0</text>
<text x="164.2" y="84.1" transform="rotate(-90 164.2 84.1)">17 D6_P8</text>
<text x="165.4" y="88.2" transform="rotate(-90 165.4 88.2)">B1</text>
<text x="166.6" y="84.1" transform="rotate(-90 166.6 84.1)">16 D5_P7</text>
<text x="167.8" y="88.2" transform="rotate(-90 167.8 88.2)">B2</text>
<text x="169" y="84.1" transform="rotate(-90 169 84.1)">15 D4_P6</text>
<text x="170.1" y="88.2" transform="rotate(-90 170.1 88.2)">B3</text>
<text x="171.3" y="84.1" transform="rotate(-90 171.3 84.1)">14 D3_P5</text>
<text x="172.5" y="88.2" transform="rotate(-90 172.5 88.2)">B4</text>
<text x="173.7" y="84.1" transform="rotate(-90 173.7 84.1)">13 D2_P4</text>
<text x="174.9" y="88.2" transform="rotate(-90 174.9 88.2)">B5</text>
<text x="176" y="84.1" transform="rotate(-90 176 84.1)">12 D1_P3</text>
<text x="177.2" y="88.2" transform="rotate(-90 177.2 88.2)">B6</text>
<text x="178.4" y="84.1" transform="rotate(-90 178.4 84.1)">11 D0_P2</text>
<text x="179.6" y="88.2" transform="rotate(-90 179.6 88.2)">B7</text>
<text x="112.2" y="95.2" transform="rotate(-90 112.2 95.2)">DIR VCC</text>
<text x="114.5" y="90.4" transform="rotate(-90 114.5 90.4)">OE#</text>
<text x="114.5" y="95.2" transform="rotate(-90 114.5 95.2)">A1</text>
<text x="116.9" y="95.2" transform="rotate(-90 116.9 95.2)">A2</text>
<text x="119.3" y="95.2" transform="rotate(-90 119.3 95.2)">A3</text>
<text x="121.6" y="95.2" transform="rotate(-90 121.6 95.2)">A4</text>
<text x="124" y="95.2" transform="rotate(-90 124 95.2)">A5</text>
<text x="126.4" y="95.2" transform="rotate(-90 126.4 95.2)">A6</text>
<text x="128.7" y="95.2" transform="rotate(-90 128.7 95.2)">A7</text>
<text x="131.1" y="95.2" transform="rotate(-90 131.1 95.2)">A8</text>
<text x="158.3" y="95.2" transform="rotate(-90 158.3 95.2)">DIR VCC</text>
<text x="160.7" y="95.2" transform="rotate(-90 160.7 95.2)">A0</text>
<text x="162.9" y="91">74LVC245</text>
<text x="163" y="95.2" transform="rotate(-90 163 95.2)">A1</text>
<text x="165.4" y="95.2" transform="rotate(-90 165.4 95.2)">A2</text>
<text x="167.8" y="95.2" transform="rotate(-90 167.8 95.2)">A3</text>
<text x="170.1" y="95.2" transform="rotate(-90 170.1 95.2)">A4</text>
<text x="172.5" y="95.2" transform="rotate(-90 172.5 95.2)">A5</text>
<text x="174.9" y="95.2" transform="rotate(-90 174.9 95.2)">A6</text>
<text x="177.2" y="95.2" transform="rotate(-90 177.2 95.2)">A7</text>
<text x="198.3" y="92.4" transform="rotate(-90 198.3 92.4)">G</text>
<text x="111" y="97.6" transform="rotate(-90 111 97.6)">1</text>
<text x="113.4" y="97.6" transform="rotate(-90 113.4 97.6)">2</text>
<text x="115.7" y="97.6" transform="rotate(-90 115.7 97.6)">3</text>
<text x="118.1" y="97.6" transform="rotate(-90 118.1 97.6)">4</text>
<text x="120.5" y="97.6" transform="rotate(-90 120.5 97.6)">5</text>
<text x="122.8" y="97.6" transform="rotate(-90 122.8 97.6)">6</text>
<text x="125.2" y="97.6" transform="rotate(-90 125.2 97.6)">7</text>
<text x="127.6" y="97.6" transform="rotate(-90 127.6 97.6)">8</text>
<text x="129.9" y="97.6" transform="rotate(-90 129.9 97.6)">9</text>
<text x="157.1" y="97.6" transform="rotate(-90 157.1 97.6)">1</text>
<text x="159.5" y="97.6" transform="rotate(-90 159.5 97.6)">2</text>
<text x="161.9" y="97.6" transform="rotate(-90 161.9 97.6)">3</text>
<text x="164.2" y="97.6" transform="rotate(-90 164.2 97.6)">4</text>
<text x="166.6" y="97.6" transform="rotate(-90 166.6 97.6)">5</text>
<text x="169" y="97.6" transform="rotate(-90 169 97.6)">6</text>
<text x="171.3" y="97.6" transform="rotate(-90 171.3 97.6)">7</text>
<text x="173.7" y="97.6" transform="rotate(-90 173.7 97.6)">8</text>
<text x="176" y="97.6" transform="rotate(-90 176 97.6)">9</text>
<text x="193.6" y="96.8" transform="rotate(-90 193.6 96.8)">H4L4</text>
<text x="195.9" y="96.8" transform="rotate(-90 195.9 96.8)">H3L3</text>
<text x="198.3" y="96.8" transform="rotate(-90 198.3 96.8)">G</text>
<text x="200.6" y="96.8" transform="rotate(-90 200.6 96.8)">HvLv</text>
<text x="203" y="96.8" transform="rotate(-90 203 96.8)">H2L2</text>
<text x="205.4" y="96.8" transform="rotate(-90 205.4 96.8)">H1L1</text>
<text x="235.9" y="103.8">STB#_PIN_01_P</text>
<text x="235.9" y="106.1">ALF#_PIN_14_P</text>
<text x="235.9" y="108.5">D0_PIN_02_P</text>
<text x="235.9" y="113.2">D1_PIN_03_P</text>
<text x="235.9" y="110.9">ERR#_PIN_15_PI</text>
<text x="235.9" y="118">D2_PIN_04_P</text>
<text x="235.9" y="115.6">INIT#_PIN_16_P</text>
<text x="90.9" y="124.5" transform="rotate(-90 90.9 124.5)">13</text>
<text x="93.3" y="124.5" transform="rotate(-90 93.3 124.5)">12</text>
<text x="235.9" y="122.7">D3_PIN_05_P</text>
<text x="235.9" y="120.3">SLIN#_PIN_17_P</text>
<text x="70.3" y="128.6">SS</text>
<text x="70.3" y="131">MOSI</text>
<text x="80.1" y="126.6">1</text>
<text x="80.1" y="129">2</text>
<text x="80.1" y="131.3">3</text>
<text x="82.5" y="127.8">DAT2</text>
<text x="82.5" y="130.2">CD/DAT3</text>
<text x="91.8" y="127.8" transform="rotate(-90 91.8 127.8)">13</text>
<text x="94.2" y="127.8" transform="rotate(-90 94.2 127.8)">12</text>
<text x="235.9" y="127.4">D4_PIN_06_P</text>
<text x="70.3" y="135.7">SCK</text>
<text x="80.1" y="136.1">5</text>
<text x="82.5" y="132.5">CMD</text>
<text x="82.5" y="137.3">CLX</text>
<text x="235.9" y="132.2">D5_PIN_07_P</text>
<text x="235.9" y="136.9">D6_PIN_08_P</text>
<text x="70.3" y="140.4">MISO</text>
<text x="80.1" y="140.8">7</text>
<text x="80.1" y="143.2">8</text>
<text x="82.5" y="142">DAT0</text>
<text x="235.9" y="141.6">D7_PIN_09_P</text>
<text x="78.1" y="145.5">CD</text>
<text x="82.5" y="144.4">DAT1</text>
<text x="82.5" y="146.7">CD</text>
<text x="89.5" y="147.7" transform="rotate(-90 89.5 147.7)">10</text>
<text x="93" y="147.7" transform="rotate(-90 93 147.7)">11</text>
<text x="235.9" y="146.4">ACK#_PIN_10_PI</text>
<text x="88.5" y="150.9" transform="rotate(-90 88.5 150.9)">10</text>
<text x="92.1" y="150.9" transform="rotate(-90 92.1 150.9)">11</text>
<text x="235.9" y="151.1">BSY_PIN_11_PI</text>
<text x="235.9" y="155.8">PE_PIN_12_PI</text>
<text x="235.9" y="160.6">SEL_PIN_13_PI</text>
</g>
<g font-size="2.2" fill="#f00">
<text x="111" y="84.1" transform="rotate(-90 111 84.1)">20</text>
<text x="157.1" y="84.1" transform="rotate(-90 157.1 84.1)">20</text>
<text x="80.1" y="133.7">4</text>
<text x="82.5" y="134.9">VDD</text>
</g>
<g font-size="2.2">
<text x="133.5" y="95.2" transform="rotate(-90 133.5 95.2)">GND</text>
<text x="179.6" y="95.2" transform="rotate(-90 179.6 95.2)">GND</text>
<text x="132.3" y="99" transform="rotate(-90 132.3 99)">10</text>
<text x="178.4" y="99" transform="rotate(-90 178.4 99)">10</text>
<text x="255.1" y="106.5">14</text>
<text x="256.5" y="104.1">1</text>
<text x="255.1" y="111.2">15</text>
<text x="256.5" y="108.9">2</text>
<text x="256.5" y="113.6">3</text>
<text x="255.1" y="116">16</text>
<text x="256.5" y="118.3">4</text>
<text x="255.1" y="120.7">17</text>
<text x="255.1" y="125.4">18</text>
<text x="256.5" y="123.1">5</text>
<text x="255.1" y="130.2">19</text>
<text x="256.5" y="127.8">6</text>
<text x="255.1" y="134.9">20</text>
<text x="256.5" y="132.5">7</text>
<text x="256.5" y="137.3">8</text>
<text x="80.1" y="138.4">6</text>
<text x="82.5" y="139.6">VSS</text>
<text x="255.1" y="139.6">21</text>
<text x="256.5" y="142">9</text>
<text x="255.1" y="146.7">10</text>
<text x="255.1" y="144.4">22</text>
<text x="255.1" y="149.1">23</text>
<text x="255.1" y="151.4">11</text>
<text x="255.1" y="153.8">24</text>
<text x="255.1" y="156.2">12</text>
<text x="255.1" y="160.9">13</text>
<text x="255.1" y="158.5">25</text>
</g>
</svg>
